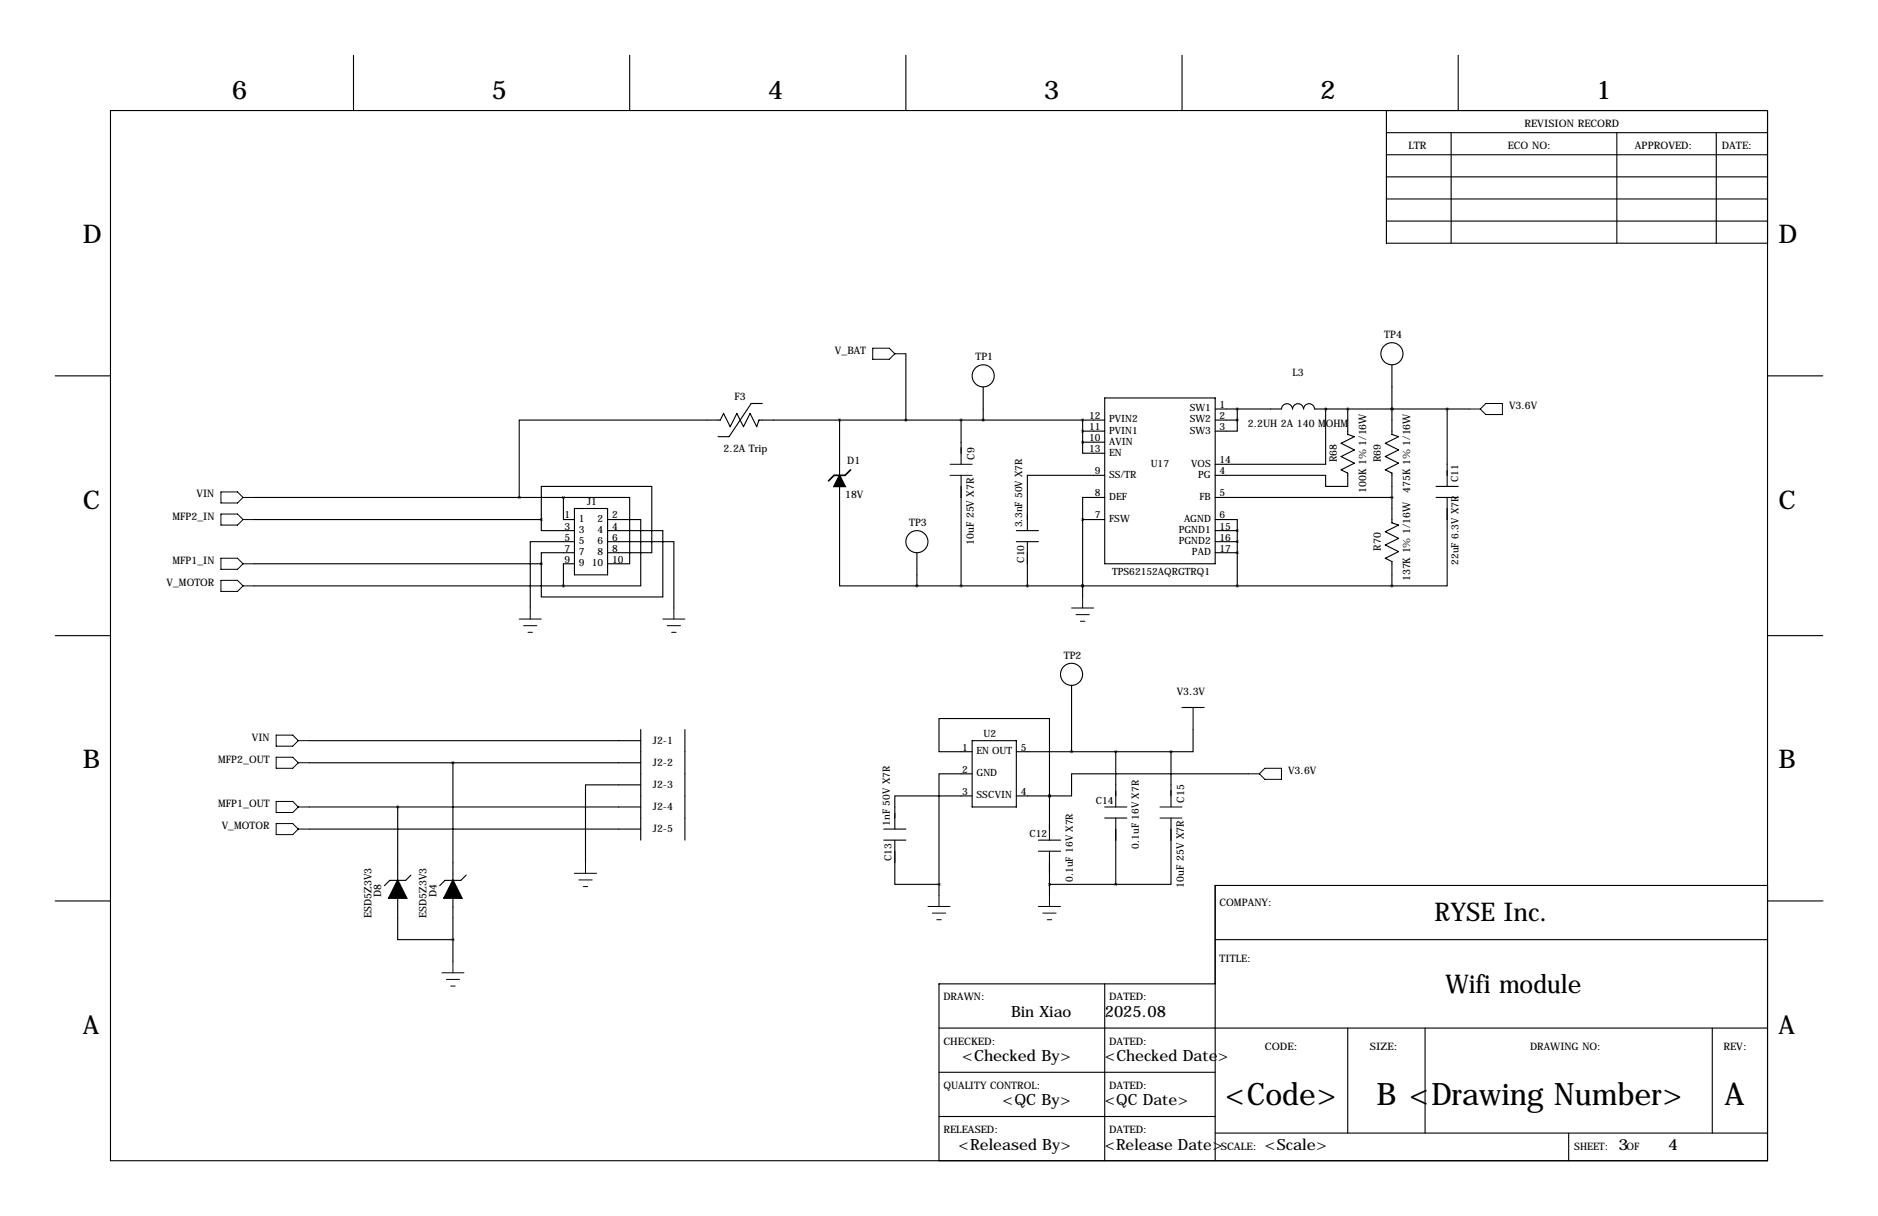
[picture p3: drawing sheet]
<svg xmlns="http://www.w3.org/2000/svg" width="432mm" height="279mm" viewBox="0 0 432 279" stroke-linecap="round" stroke-linejoin="round" font-family="sans-serif">
<g fill="none" stroke="#000" stroke-width=".25">
<path d="M81.3 12.7v12.7M144.8 12.7v12.7M208.3 12.7v12.7M271.8 12.7v12.7M335.3 12.7v12.7M25.4 25.4h381v241.3h-381zM318.8 30.5h87.6M318.8 35.6h87.6M318.8 25.4v30.5h87.6M333.7 30.5v25.4M371.8 30.5v25.4M394.6 30.5v25.4"/>
<path d="M318.8 45.7h87.6M318.8 50.8h87.6M318.8 40.6h87.6M12.7 86.4h12.7M175.3 92.7h-2.6l-5.1 7.6h-2.5M193 96.5v12.7M208.3 81.3v15.2M221 96.5v10.2M226.1 88.9v7.6M248.9 99.1h5.1M248.9 96.5v5.1M254 96.5h-79.5l-.5 1.5-1.5-3-1.6 3-1.5-3-1.5 3-1.5-3-.8 1.5h-46.2v17.8"/>
<path d="M254 91.4h25.4v38.1h-25.4zM279.4 94h15.2a1.27 1.27 0 0 1 1.3-1.2 1.27 1.27 0 0 1 1.3 1.2 1.27 1.27 0 0 1 1.2-1.2 1.27 1.27 0 0 1 1.3 1.2 1.27 1.27 0 0 1 1.3-1.2 1.27 1.27 0 0 1 1.3 1.2h35.5M279.4 96.5h5.1M284.5 96.5v2.6h-5.1M284.5 94v2.5M304.8 94h.1M304.8 94v12.7h-25.4M309.9 94v5.8l1.5 .5-3 1.6 3 1.5-3 1.5 3 1.5-3 1.5 1.5 .8v3.1h-5.1v-2.6h-25.4M320 94h.1M320 83.8v16l1.6 .5-3.1 1.6 3.1 1.5-3.1 1.5 3.1 1.5-3.1 1.5 1.5 .8v11.4l1.6 .6-3.1 1.5 3.1 1.5-3.1 1.5 3.1 1.5-3.1 1.6 1.5 .7v5.6M332.7 94v17.8M406.4 86.4h12.7"/>
<path d="M58.4 114.3h71.1M58.4 119.4h66.1M124.5 119.4v2.5h7.6M124.5 119.4v-7.6h25.4v15.2h-10.2M129.5 114.3h15.3v15.2h-5.1M129.5 114.3v5.1h2.6M132.1 116.8h7.6v15.3h-7.6zM139.7 119.4h7.6v15.2h-17.8M193 111.8v22.8h17.8M221 109.2v25.4M248.9 101.6v2.5h5.1M248.9 119.4h5.1"/>
<path d="M248.9 101.6h5.1M248.9 119.4v17.8M254 114.3h-5.1v5.1M254 109.2h-17.8v12.7M279.4 119.4h5.1v2.5M279.4 114.3h40.6M330.2 114.3h5.1M330.2 111.8h5.1M332.7 114.3v20.3h-12.7M58.4 129.5h66.1M58.4 134.6h71.1M132.1 127h-7.6v2.5"/>
<path d="M132.1 124.5h-10.2v15.2M132.1 129.5h-2.6v5.1M139.7 121.9h12.7v15.3h-27.9v-7.7M139.7 124.5h15.2v15.2M210.8 127v7.6M210.8 134.6h109.2M233.7 121.9h5.1M233.7 124.5h5.1M236.2 124.5v10.1M248.9 134.6h.1M279.4 121.9h5.1M279.4 124.5h5.1"/>
<path d="M279.4 127h5.1M284.5 121.9v12.7M12.7 146h12.7M246.4 157.5v15.2M406.4 146h12.7M71.1 170.2h76.2M71.1 175.3h76.2M104.1 175.3v27M147.3 167.6v25.4M157.5 167.6v25.4M223.5 177.8h-7.6v25.4M223.5 172.7h-7.6v-7.6h25.4v17.8"/>
<path d="M223.5 170.2h10.2v15.2h-10.2zM233.7 172.7h35.5M256.5 172.7v12.7M269.2 172.7v12.7M271.8 162.6h5.1M274.3 167.6v5.1h-5.1M287 177.8h-40.6v5.1h-5.1M71.1 185.4h76.2M71.1 190.5h76.2M91.4 185.4v16.9M147.3 180.3h-12.7v17.8M203.2 190.5h5.1"/>
<path d="M203.2 193h5.1M205.7 193v10.2h10.2M223.5 182.9h-17.8v7.6M233.7 182.9h7.6M238.8 193h5M238.8 195.6h5M241.3 182.9h.1M241.3 182.9v10.1M241.3 195.6v10.1M254 185.4h5.1M254 188h5.1M256.5 188v15.2"/>
<path d="M269.2 188v15.2h-12.7M12.7 207h12.7M91.4 206.3v9.6h12.7M94.5 201.1l-1.2 1.2h-3.7l-1.2 1.2M104.1 206.3v14.7M107.2 201.1l-1.2 1.2h-3.7l-1.2 1.2M215.9 203.2v2.5M241.3 203.2h15.2M279.4 215.9h127M406.4 203.5h-127v63.2M406.5 207h12.7M215.9 236.2h190.5"/>
<path d="M254 226.1v40.6M279.4 226.1h-63.5v40.6M309.9 236.2v24.1M327.7 236.2v24.1M393.7 236.2v24.1M215.9 246.4h63.5M215.9 256.5h63.5M279.4 260.3h127M360.7 260.3v6.4"/>
<circle cx="226.1" cy="86.4" r="2.54"/>
<circle cx="320" cy="81.3" r="2.54"/>
<circle cx="210.8" cy="124.5" r="2.54"/>
<circle cx="246.4" cy="154.9" r="2.54"/>
</g>
<g fill="none" stroke="#000" stroke-width=".23">
<path d="M200.7 80h3.8l1.2 1.3-1.2 1.2h-3.8zM205.7 81.3h2.6M337.8 94h2.6M341.6 92.7h3.8v2.5h-3.8l-1.2-1.2zM50.8 113h3.8l1.3 1.3-1.3 1.3h-3.8zM50.8 118.1h3.8l1.3 1.3-1.3 1.3h-3.8zM55.9 114.3h2.5M55.9 119.4h2.5M218.4 106.7h5.1M218.4 109.2h5.1M50.8 128.3h3.8l1.3 1.2-1.3 1.3h-3.8zM50.8 133.3h3.8l1.3 1.3-1.3 1.3h-3.8z"/>
<path d="M55.9 134.6h2.5M55.9 129.5h2.5M121.9 139.7v2.5M154.9 139.7v2.5M246.4 139.7h5.1M248.9 137.2v2.5M119.4 142.2h5.1M120.4 143.8h3M121.4 145.3h1M152.4 142.2h5.1M153.4 143.8h3.1M154.4 145.3h1"/>
<path d="M247.4 141.2h3M248.4 142.7h1M63.5 168.9h3.8l1.3 1.3-1.3 1.2h-3.8zM63.5 174h3.8l1.3 1.3-1.3 1.2h-3.8zM68.6 170.2h2.5M68.6 175.3h2.5M274.3 162.6v5M287 177.8h2.6M289.6 177.8l1.2-1.3h3.8v2.6h-3.8zM63.5 184.1h3.8l1.3 1.3-1.3 1.3h-3.8zM63.5 189.2h3.8l1.3 1.3-1.3 1.3h-3.8zM68.6 185.4h2.5"/>
<path d="M68.6 190.5h2.5M134.6 198.1v2.6M266.7 185.4h5.1M266.7 188h5.1M132.1 200.7h5.1M133.1 202.2h3M134.1 203.7h1M213.4 208.3h5M214.4 209.8h3M215.4 211.3h1M215.9 205.7v2.6M238.8 208.3h5"/>
<path d="M239.8 209.8h3M240.8 211.3h1M241.3 205.7v2.6M101.6 223.5h5.1M102.6 225h3.1M103.6 226.6h1M104.1 221v2.5"/>
</g>
<path d="M193 109.2l1.3 2.6h-2.5zM91.4 202.3l2.1 4h-4.1zM104.1 202.3l2.1 4h-4.1z" fill="#000" stroke="#000" stroke-width=".38"/>
<path d="M195.6 107.9l-1.3 1.3h-2.5l-1.3 1.3" fill="none" stroke="#000" stroke-width=".38"/>
<path d="M320 94a.05 .05 0 0 0 .1 0 .05 .05 0 0 0-.1 0zM320 134.6a.05 .05 0 0 0 .1 0 .05 .05 0 0 0-.1 0zM320 114.3a.05 .05 0 0 0 .1 0 .05 .05 0 0 0-.1 0zM226 96.5a.05 .05 0 0 0 .1 0 .05 .05 0 0 0-.1 0zM193 96.5a.05 .05 0 0 0 .1 0 .05 .05 0 0 0-.1 0zM129.5 114.3a.05 .05 0 0 0 .1 0 .05 .05 0 0 0-.1 0zM129.5 134.6a.05 .05 0 0 0 .1 0 .05 .05 0 0 0-.1 0zM124.4 119.4a.05 .05 0 0 0 .1 0 .05 .05 0 0 0-.1 0zM124.4 129.5a.05 .05 0 0 0 .1 0 .05 .05 0 0 0-.1 0zM91.4 185.4a.05 .05 0 0 0 .1 0 .05 .05 0 0 0-.1 0zM104.1 175.3a.05 .05 0 0 0 .1 0 .05 .05 0 0 0-.1 0zM104.1 215.9a.05 .05 0 0 0 .1 0 .05 .05 0 0 0-.1 0zM332.7 94a.05 .05 0 0 0 .1 0 .05 .05 0 0 0-.1 0zM256.5 172.7a.05 .05 0 0 0 .1 0 .05 .05 0 0 0-.1 0zM269.2 172.7a.05 .05 0 0 0 .1 0 .05 .05 0 0 0-.1 0zM256.5 203.2a.05 .05 0 0 0 .1 0 .05 .05 0 0 0-.1 0zM320 94a.05 .05 0 0 0 .1 0 .05 .05 0 0 0-.1 0z" fill="#000" stroke="#000" stroke-width=".63"/>
<g font-size="7.1">
<text x="281.7" y="254">&lt;Code&gt;</text>
<text x="316.5" y="254">B &lt;Drawing Number&gt;</text>
<text x="396.5" y="254">A</text>
</g>
<g font-size="5.9">
<text x="53.3" y="22.9">6</text>
<text x="113" y="22.9">5</text>
<text x="176.5" y="22.9">4</text>
<text x="240" y="22.9">3</text>
<text x="303.5" y="22.9">2</text>
<text x="367" y="22.9">1</text>
<text x="19" y="55.9">D</text>
<text x="408.9" y="55.9">D</text>
<text x="19" y="116.8">C</text>
<text x="408.9" y="116.8">C</text>
<text x="19" y="176.5">B</text>
<text x="408.9" y="176.5">B</text>
<text x="329.8" y="211.6">RYSE Inc.</text>
<text x="332.3" y="228.1">Wifi module</text>
<text x="19" y="237.5">A</text>
<text x="408.9" y="237.5">A</text>
</g>
<g font-size="3.6">
<text x="232.5" y="233.7">Bin Xiao</text>
<text x="254" y="233.7">2025.08</text>
<text x="221.2" y="243.8">&lt;Checked By&gt;</text>
<text x="254" y="243.8">&lt;Checked Date&gt;</text>
<text x="230.5" y="254">&lt;QC By&gt;</text>
<text x="254" y="254">&lt;QC Date&gt;</text>
<text x="220.4" y="264.1">&lt;Released By&gt;</text>
<text x="254" y="264.1">&lt;Release Date&gt;</text>
<text x="290.8" y="264.1">&lt;Scale&gt;</text>
<text x="372.1" y="264.1">3</text>
<text x="383.5" y="264.1">4</text>
</g>
<g font-size="2.4">
<text x="350.5" y="29.2">REVISION RECORD</text>
<text x="323.8" y="34.3">LTR</text>
<text x="346.7" y="34.3">ECO NO:</text>
<text x="375.9" y="34.3">APPROVED:</text>
<text x="395.9" y="34.3">DATE:</text>
<text x="318.3" y="77.7">TP4</text>
<text x="192" y="81.3">V_BAT</text>
<text x="224.3" y="82.8">TP1</text>
<text x="297.2" y="86.4">L3</text>
<text x="168.9" y="91.9">F3</text>
<text x="347" y="94">V3.6V</text>
<text x="286.9" y="98.2">2.2UH 2A 140 MOHM</text>
<text x="166.4" y="103.8">2.2A Trip</text>
<text x="194.8" y="106.7">D1</text>
<text x="224" y="105.7" transform="rotate(-90 224 105.7)">C9</text>
<text x="307.3" y="106.2" transform="rotate(-90 307.3 106.2)">R68</text>
<text x="317.5" y="106.2" transform="rotate(-90 317.5 106.2)">R69</text>
<text x="314.1" y="113.2" transform="rotate(-90 314.1 113.2)">100K 1% 1/16W</text>
<text x="324.2" y="113.2" transform="rotate(-90 324.2 113.2)">475K 1% 1/16W</text>
<text x="39.7" y="119.4">MFP2_IN</text>
<text x="45.2" y="114.3">VIN</text>
<text x="194.3" y="114.4">18V</text>
<text x="209" y="120.9">TP3</text>
<text x="223.9" y="125.2" transform="rotate(-90 223.9 125.2)">10uF 25V X7R</text>
<text x="39.7" y="129.5">MFP1_IN</text>
<text x="317.5" y="126.5" transform="rotate(-90 317.5 126.5)">R70</text>
<text x="38.3" y="134.6">V_MOTOR</text>
<text x="324.2" y="133.6" transform="rotate(-90 324.2 133.6)">137K 1% 1/16W</text>
<text x="244.6" y="151.4">TP2</text>
<text x="270.6" y="159.8">V3.3V</text>
<text x="57.9" y="170.2">VIN</text>
<text x="150.1" y="170.9">J2-1</text>
<text x="50.2" y="175.3">MFP2_OUT</text>
<text x="150.1" y="176">J2-2</text>
<text x="296.2" y="177.8">V3.6V</text>
<text x="50.2" y="185.4">MFP1_OUT</text>
<text x="150.1" y="181.1">J2-3</text>
<text x="272.3" y="184.4" transform="rotate(-90 272.3 184.4)">C15</text>
<text x="51" y="190.5">V_MOTOR</text>
<text x="150.1" y="186.2">J2-4</text>
<text x="150.1" y="191.3">J2-5</text>
<text x="272.2" y="204" transform="rotate(-90 272.2 204)">10uF 25V X7R</text>
<text x="87.6" y="206" transform="rotate(-90 87.6 206)">D8</text>
<text x="100.3" y="206" transform="rotate(-90 100.3 206)">D4</text>
<text x="280.4" y="208.3">COMPANY:</text>
<text x="85.4" y="210.8" transform="rotate(-90 85.4 210.8)">ESD5Z3V3</text>
<text x="98.1" y="210.8" transform="rotate(-90 98.1 210.8)">ESD5Z3V3</text>
<text x="280.4" y="221">TITLE:</text>
<text x="216.9" y="229.9">DRAWN:</text>
<text x="255" y="229.9">DATED:</text>
<text x="216.9" y="240">CHECKED:</text>
<text x="255" y="240">DATED:</text>
<text x="290.8" y="241.3">CODE:</text>
<text x="315" y="241.3">SIZE:</text>
<text x="351.8" y="241.3">DRAWING NO:</text>
<text x="396.2" y="241.3">REV:</text>
<text x="216.9" y="250.2">QUALITY CONTROL:</text>
<text x="255" y="250.2">DATED:</text>
<text x="216.9" y="260.3">RELEASED:</text>
<text x="255" y="260.3">DATED:</text>
<text x="280.7" y="264.2">SCALE:</text>
<text x="361.9" y="264.2">SHEET:</text>
<text x="374" y="264.2">OF</text>
</g>
<g font-size="2.3">
<text x="273.6" y="94.5">SW1</text>
<text x="280.4" y="93.7">1</text>
<text x="250.4" y="101.3">10</text>
<text x="250.4" y="98.8">11</text>
<text x="250.4" y="96.3">12</text>
<text x="255" y="99.6">PVIN1</text>
<text x="255" y="97.1">PVIN2</text>
<text x="273.6" y="97.1">SW2</text>
<text x="273.6" y="99.6">SW3</text>
<text x="280.4" y="96.3">2</text>
<text x="280.4" y="98.8">3</text>
<text x="250.4" y="103.9">13</text>
<text x="255" y="102.2">AVIN</text>
<text x="255" y="104.7">EN</text>
<text x="264.6" y="107.2">U17</text>
<text x="273.9" y="107.2">VOS</text>
<text x="280.4" y="106.4">14</text>
<text x="251.7" y="109">9</text>
<text x="255" y="109.8">SS/TR</text>
<text x="275.5" y="109.8">PG</text>
<text x="280.4" y="109">4</text>
<text x="335.3" y="110.7" transform="rotate(-90 335.3 110.7)">C11</text>
<text x="129.8" y="119.1">1</text>
<text x="133.1" y="119.9">1</text>
<text x="135" y="116.1">J1</text>
<text x="137.4" y="119.9">2</text>
<text x="140.7" y="119.1">2</text>
<text x="251.7" y="119.1">7</text>
<text x="251.7" y="114">8</text>
<text x="255" y="119.9">FSW</text>
<text x="255" y="114.9">DEF</text>
<text x="272.2" y="119.9">AGND</text>
<text x="275.8" y="114.9">FB</text>
<text x="280.4" y="114">5</text>
<text x="280.4" y="119.1">6</text>
<text x="129.8" y="121.7">3</text>
<text x="129.8" y="124.2">5</text>
<text x="133.1" y="122.5">3</text>
<text x="133.1" y="125">5</text>
<text x="137.4" y="122.5">4</text>
<text x="137.4" y="125">6</text>
<text x="140.7" y="121.7">4</text>
<text x="140.7" y="124.2">6</text>
<text x="235" y="121.2" transform="rotate(-90 235 121.2)">3.3nF 50V X7R</text>
<text x="271" y="122.5">PGND1</text>
<text x="271" y="125">PGND2</text>
<text x="280.4" y="121.7">15</text>
<text x="280.4" y="124.2">16</text>
<text x="129.8" y="126.7">7</text>
<text x="129.8" y="129.3">9</text>
<text x="133.1" y="127.6">7</text>
<text x="133.1" y="130.1">9</text>
<text x="136.1" y="130.1">10</text>
<text x="137.4" y="127.6">8</text>
<text x="140.7" y="126.7">8</text>
<text x="140.7" y="129.3">10</text>
<text x="235.5" y="129.3" transform="rotate(-90 235.5 129.3)">C10</text>
<text x="274.1" y="127.6">PAD</text>
<text x="280.4" y="126.7">17</text>
<text x="335.4" y="129.8" transform="rotate(-90 335.4 129.8)">22uF 6.3V X7R</text>
<text x="255.7" y="132.2">TPS62152AQRGTRQ1</text>
<text x="221.2" y="172.5">1</text>
<text x="224.5" y="173.3">EN OUT</text>
<text x="226.1" y="169.4">U2</text>
<text x="234.7" y="172.5">5</text>
<text x="221.2" y="177.5">2</text>
<text x="224.5" y="178.4">GND</text>
<text x="221.2" y="182.6">3</text>
<text x="224.5" y="183.4">SSCVIN</text>
<text x="234.7" y="182.6">4</text>
<text x="252" y="184.7">C14</text>
<text x="204.6" y="189.7" transform="rotate(-90 204.6 189.7)">1nF 50V X7R</text>
<text x="205" y="197.9" transform="rotate(-90 205 197.9)">C13</text>
<text x="236.7" y="192.3">C12</text>
<text x="261.9" y="195.1" transform="rotate(-90 261.9 195.1)">0.1uF 16V X7R</text>
<text x="246.6" y="202.7" transform="rotate(-90 246.6 202.7)">0.1uF 16V X7R</text>
</g>
</svg>
